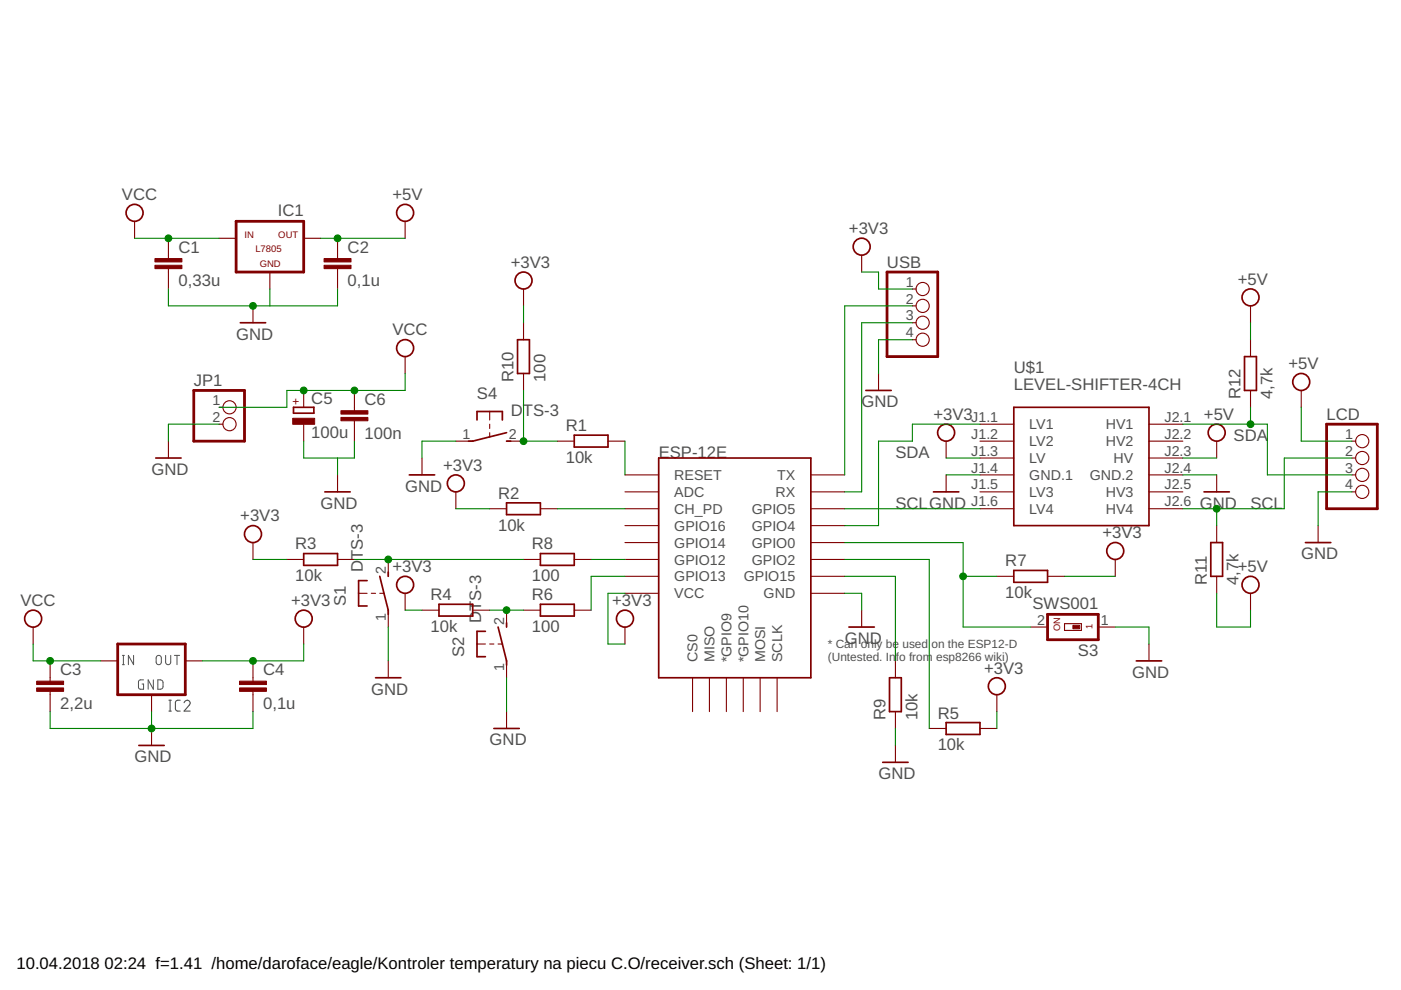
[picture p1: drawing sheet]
<svg xmlns="http://www.w3.org/2000/svg" width="297mm" height="210mm" viewBox="0 0 297 210" stroke-linecap="round" stroke-linejoin="round" font-family="sans-serif">
<path d="M35.8 150.8h.5M35.8 148.5h.5M36.1 148.5v2.3M38.2 148.5l-.8 .1-.2 .4v1.4l.3 .3 .7 .1M39 149a.63 .63 0 0 1 .9-.5 .63 .63 0 0 1 .2 1l-1.1 1.3h1.3" fill="none" stroke="#505050" stroke-width=".23"/>
<path d="M26 139h.4M26.2 139v1.9M28.3 139v1.9l-1.1-1.9v1.9M33.2 139.1l.4-.1 .5 .1 .1 1.3a.55 .55 0 0 1-.5 .5 .55 .55 0 0 1-.6-.5zM35.1 139v1.4a.54 .54 0 0 0 .6 .5 .54 .54 0 0 0 .5-.5v-1.4M37 139h1.1M37.5 139v1.9M26 140.9h.4M30.4 144.1l-.8 .1-.2 .2v1.5l.2 .2h.8v-1.1h-.3M32.5 144.1v2l-1.1-2v2M33.5 144.1l.7 .1 .3 .3v1.3l-.3 .3h-.7z" fill="none" stroke="#505050" stroke-width=".21"/>
<g fill="none" stroke="#800000" stroke-width=".36">
<path d="M50.9 68.4h5.4M109.7 72h2.5v7.2h-2.5zM263.9 75.6h2.5v7.2h-2.5zM33 97.1h5.4M62.2 86.4h4.3v1.2h-4.3zM101.1 89v-1.8h5.4v1.8M107.4 91.7l-7.2 1.8h-.9M107.4 93.5h.9M121.8 92.3h7.1v2.5h-7.1zM139.7 97.1h32.2v46.6h-32.2zM183.6 82.8h5.4M214.9 86.4h28.7v25h-28.7z"/>
<path d="M64.4 117.4h7.2v2.5h-7.2zM68.9 104.3h5.4M86.8 100.7h5.4M107.4 106.6h7.2v2.5h-7.2zM114.6 117.4h7.2v2.5h-7.2zM197.9 104.3h5.4M255.3 104.3h5.3M256.7 115h2.5v7.2h-2.5zM276.8 115h5.4M77.8 123.1h-1.8v5.4h1.8M80.5 122.2l1.8 7.2v.9M82.3 121.3v.9"/>
<path d="M93.1 128.1h7.1v2.5h-7.1zM102.9 133.9h-1.8v5.3h1.8M105.6 132.9l1.8 7.2v.9M107.4 132.1v.8M114.6 128.1h7.2v2.5h-7.2zM180 132.9h5.4M214.9 120.9h7.2v2.6h-7.2zM29.4 158.1h5.4M79.6 143.7h5.4M104.7 154.5h5.4M188.6 143.7h2.5v7.2h-2.5zM200.6 153.2h7.2v2.5h-7.2z"/>
<path d="M240.9 140.1h5.4M187.2 161.6h5.3"/>
<circle cx="28.5" cy="45.1" r="1.8"/>
<circle cx="85.9" cy="45.1" r="1.8"/>
<circle cx="111" cy="59.5" r="1.8"/>
<circle cx="182.7" cy="52.3" r="1.8"/>
<circle cx="85.9" cy="73.8" r="1.8"/>
<circle cx="265.1" cy="63.1" r="1.8"/>
<circle cx="200.6" cy="91.7" r="1.8"/>
<circle cx="258" cy="91.7" r="1.8"/>
<circle cx="275.9" cy="81" r="1.8"/>
<circle cx="53.6" cy="113.2" r="1.8"/>
<circle cx="96.6" cy="102.5" r="1.8"/>
<circle cx="236.5" cy="116.8" r="1.8"/>
<circle cx="7" cy="131.2" r="1.8"/>
<circle cx="64.4" cy="131.2" r="1.8"/>
<circle cx="85.9" cy="124" r="1.8"/>
<circle cx="132.5" cy="131.2" r="1.8"/>
<circle cx="265.1" cy="124" r="1.8"/>
<circle cx="211.3" cy="145.5" r="1.8"/>
</g>
<g fill="none" stroke="#800000" stroke-width=".23">
<path d="M28.5 46.9v3.6M35.7 50.5v4.3M35.7 57v4.3M46.5 50.5h3.6M57.2 57.7v3.6M64.4 50.5h3.6M71.6 50.5v4.3M71.6 57v4.3M85.9 46.9v3.6M182.7 54.1v3.6M53.6 64.9v3.5M85.9 75.6v3.6"/>
<path d="M111 61.3v3.6M111 68.4v3.6M111 79.2v3.6M186.3 79.2v3.6M193.4 61.3h.8M193.4 64.9h.8M193.4 68.4h.8M193.4 72h.8M265.1 64.9v3.5M265.1 72v3.6M35.7 93.5v3.6M46.5 86.4h.7"/>
<path d="M46.5 89.9h.7M64.4 82.8v3.6M64.4 89.9v3.6M75.1 82.8v4.3M75.1 89.2v4.3M89.5 97.1v3.6M96.6 93.5h3.6M103.8 87.2v1.8M103.8 89.9v.9M103.8 91.7v.9M107.4 93.5h3.6M118.2 93.5h3.6"/>
<path d="M128.9 93.5h3.6M200.6 93.5v3.6M207.8 93.5h7.1M207.8 97.1h7.1M207.8 89.9h7.1M243.6 93.5h7.2M243.6 97.1h7.2M243.6 89.9h7.2M258 93.5v3.6M265.1 82.8v3.6M275.9 82.8v3.6M286.6 93.5h.8"/>
<path d="M286.6 97.1h.8M53.6 115v3.6M60.8 118.6h3.6M71.6 118.6h3.5M71.6 100.7v3.6M82.3 118.6v3.6M96.6 104.3v3.6M103.8 107.9h3.6M111 118.6h3.6M114.6 107.9h3.6M121.8 118.6h3.5M132.5 100.7h7.2"/>
<path d="M132.5 104.3h7.2M132.5 107.9h7.2M132.5 111.4h7.2M132.5 115h7.2M132.5 118.6h7.2M171.9 100.7h7.2M171.9 104.3h7.2M171.9 107.9h7.2M171.9 111.4h7.2M171.9 115h7.2M171.9 118.6h7.2M200.6 100.7v3.6"/>
<path d="M207.8 100.7h7.1M207.8 104.3h7.1M207.8 107.9h7.1M236.5 118.6v3.6M243.6 100.7h7.2M243.6 104.3h7.2M243.6 107.9h7.2M258 100.7v3.6M258 111.4v3.6M279.5 111.4v3.6M286.6 100.7h.8M286.6 104.3h.8"/>
<path d="M7 132.9v3.6M64.4 132.9v3.6M76 125.8h1.8M78.7 125.8h.9M80.5 125.8h.9M82.3 129.4v3.5M85.9 125.8v3.6M89.5 129.4h3.6M100.2 129.4h3.6M101.1 136.5h1.8M103.8 136.5h.9M105.6 136.5h.9"/>
<path d="M107.4 129.4v3.5M111 129.4h3.6M121.8 129.4h3.5M132.5 122.2h7.2M132.5 125.8h7.2M132.5 132.9v3.6M171.9 122.2h7.2M171.9 125.8h7.2M182.7 129.4v3.5M211.3 122.2h3.6M218.5 132.9h3.6M222.1 122.2h3.6"/>
<path d="M225.7 132.2h3.6v1.5h-3.6zM232.9 132.9h3.6M243.6 136.5v3.6M258 122.2v3.6M265.1 125.8v3.6M10.6 140.1v4.3M10.6 146.6v4.3M21.4 140.1h3.6M32.1 147.3v3.6M32.1 154.5v3.6M39.3 140.1h3.6M53.6 140.1v4.3"/>
<path d="M53.6 146.6v4.3M82.3 140.1v3.6M107.4 140.1v3.6M107.4 150.9v3.6M146.8 143.7v7.2M150.4 143.7v7.2M154 143.7v7.2M157.6 143.7v7.2M161.2 143.7v7.2M164.8 143.7v7.2M189.8 140.1v3.6M189.8 150.9v3.6"/>
<path d="M189.8 158.1v3.5M197 154.5h3.6M207.8 154.5h3.5M211.3 147.3v3.6"/>
<circle cx="195.6" cy="64.9" r="1.4"/>
<circle cx="195.6" cy="72" r="1.4"/>
<circle cx="195.6" cy="61.3" r="1.4"/>
<circle cx="195.6" cy="68.4" r="1.4"/>
<circle cx="48.7" cy="86.4" r="1.4"/>
<circle cx="48.7" cy="89.9" r="1.4"/>
<circle cx="288.8" cy="97.1" r="1.4"/>
<circle cx="288.8" cy="93.5" r="1.4"/>
<circle cx="288.8" cy="100.7" r="1.4"/>
<circle cx="288.8" cy="104.3" r="1.4"/>
</g>
<path d="M50.1 46.9h14.3v10.8h-14.3zM188.1 57.7h10.7v17.9h-10.7zM41.1 82.8h10.7v10.7h-10.7zM281.3 89.9h10.7v18h-10.7zM25 136.5h14.3v10.8h-14.3zM222.1 130.3h10.8v5.3h-10.8z" fill="none" stroke="#800000" stroke-width=".59"/>
<g fill="#800000" stroke="#800000" stroke-width=".21">
<path d="M32.9 56.2h5.7v.8h-5.7z"/>
<path d="M32.9 54.8h5.7v.7h-5.7z"/>
<path d="M68.7 56.2h5.7v.8h-5.7z"/>
<path d="M68.7 54.8h5.7v.7h-5.7z"/>
<path d="M7.8 145.9h5.7v.7h-5.7z"/>
<path d="M7.8 144.4h5.7v.7h-5.7z"/>
<path d="M50.8 145.9h5.7v.7h-5.7z"/>
<path d="M50.8 144.4h5.7v.7h-5.7z"/>
<path d="M62.1 88.7h4.6v1.3h-4.6z"/>
<path d="M72.3 88.5h5.7v.7h-5.7z"/>
<path d="M72.3 87.1h5.7v.7h-5.7z"/>
<path d="M227.5 132.6h1.4v.7h-1.4z"/>
</g>
<g fill="none" stroke="#008000" stroke-width=".23">
<path d="M28.5 50.5h18M68 50.5h17.9M182.7 57.7h3.6v3.6h7.1M35.7 61.3v3.6h35.9v-3.6M57.2 61.3v3.6M85.9 79.2v3.6h-25.1v3.6h-14.3M111 64.9v3.5M193.4 72h-7.1v7.2M193.4 68.4h-10.7v35.9h-3.6M193.4 64.9h-14.3v35.8M265.1 68.4v3.6M46.5 89.9h-10.8v3.6"/>
<path d="M64.4 93.5v3.6h10.7v-3.6M71.6 97.1v3.6M96.6 93.5h-7.1v3.6M111 82.8v10.7h7.2M132.5 93.5v7.2M200.6 97.1h7.2M207.8 89.9h-14.4v3.6h-7.1v17.9h-7.2M250.8 97.1h7.2M250.8 89.9h17.9v10.8h17.9M265.1 86.4v3.5M275.9 86.4v7.1h10.7M286.6 97.1h-14.3v10.8h-21.5"/>
<path d="M53.6 118.6h7.2M75.1 118.6h35.9M96.6 107.9h7.2M118.2 107.9h14.3M125.3 118.6h7.2M179.1 107.9h28.7M179.1 118.6h17.9v35.9M179.1 115h25.1v17.9h14.3M200.6 100.7h7.2M250.8 100.7h7.2M258 107.9v3.5M286.6 104.3h-7.1v7.1"/>
<path d="M7 136.5v3.6h14.4M64.4 136.5v3.6h-21.5M82.3 132.9v7.2M85.9 129.4h3.6M103.8 129.4h7.2M132.5 122.2h-7.2v7.2M132.5 125.8h-3.6v10.7h3.6M179.1 122.2h10.7v17.9M179.1 125.8h3.6v3.6M204.2 122.2h7.1M225.7 122.2h10.8M236.5 132.9h7.1v3.6"/>
<path d="M258 125.8v7.1h7.1v-3.5M10.6 150.9v3.6h43v-3.6M32.1 150.9v3.6M107.4 143.7v7.2M189.8 154.5v3.6M211.3 150.9v3.6"/>
</g>
<g fill="#008000" stroke="#008000" stroke-width=".21">
<circle cx="64.4" cy="82.8" r=".72"/>
<circle cx="75.1" cy="82.8" r=".72"/>
<circle cx="35.7" cy="50.5" r=".72"/>
<circle cx="10.6" cy="140.1" r=".72"/>
<circle cx="53.6" cy="140.1" r=".72"/>
<circle cx="71.6" cy="50.5" r=".72"/>
<circle cx="53.6" cy="64.9" r=".72"/>
<circle cx="32.1" cy="154.5" r=".72"/>
<circle cx="258" cy="107.9" r=".72"/>
<circle cx="265.1" cy="89.9" r=".72"/>
<circle cx="204.2" cy="122.2" r=".72"/>
<circle cx="82.3" cy="118.6" r=".72"/>
<circle cx="107.4" cy="129.4" r=".72"/>
<circle cx="111" cy="93.5" r=".72"/>
</g>
<g font-size="3.5" fill="#505050">
<text x="25.9" y="42.4">VCC</text>
<text x="58.9" y="45.9">IC1</text>
<text x="83.2" y="42.4">+5V</text>
<text x="37.9" y="53.6">C1</text>
<text x="73.7" y="53.6">C2</text>
<text x="180" y="49.6">+3V3</text>
<text x="108.3" y="56.8">+3V3</text>
<text x="188.1" y="56.8">USB</text>
<text x="37.9" y="60.7">0,33u</text>
<text x="73.7" y="60.7">0,1u</text>
<text x="262.4" y="60.4">+5V</text>
<text x="83.2" y="71.1">VCC</text>
<text x="50" y="72">GND</text>
<text x="41.1" y="81.9">JP1</text>
<text x="108.9" y="81" transform="rotate(-90 108.9 81)">R10</text>
<text x="115.6" y="81" transform="rotate(-90 115.6 81)">100</text>
<text x="214.9" y="82.8">LEVEL-SHIFTER-4CH</text>
<text x="214.9" y="79.2">U$1</text>
<text x="273.2" y="78.3">+5V</text>
<text x="66" y="85.7">C5</text>
<text x="77.3" y="85.8">C6</text>
<text x="101.1" y="84.6">S4</text>
<text x="108.3" y="88.1">DTS-3</text>
<text x="182.7" y="86.4">GND</text>
<text x="197.9" y="89">+3V3</text>
<text x="255.3" y="89">+5V</text>
<text x="263" y="84.6" transform="rotate(-90 263 84.6)">R12</text>
<text x="269.8" y="84.6" transform="rotate(-90 269.8 84.6)">4,7k</text>
<text x="281.3" y="89">LCD</text>
<text x="66" y="92.8">100u</text>
<text x="77.3" y="93">100n</text>
<text x="119.9" y="91.4">R1</text>
<text x="261.5" y="93.5">SDA</text>
<text x="32.1" y="100.7">GND</text>
<text x="94" y="99.8">+3V3</text>
<text x="119.9" y="98.2">10k</text>
<text x="139.7" y="97.1">ESP-12E</text>
<text x="189.8" y="97.1">SDA</text>
<text x="68" y="107.9">GND</text>
<text x="85.9" y="104.3">GND</text>
<text x="105.6" y="105.7">R2</text>
<text x="189.8" y="107.9">SCLGND</text>
<text x="254.4" y="107.9">GND</text>
<text x="265.1" y="107.9">SCL</text>
<text x="50.9" y="110.6">+3V3</text>
<text x="105.6" y="112.5">10k</text>
<text x="62.6" y="116.5">R3</text>
<text x="112.8" y="116.5">R8</text>
<text x="233.8" y="114.1">+3V3</text>
<text x="275.9" y="118.6">GND</text>
<text x="62.6" y="123.3">10k</text>
<text x="76.9" y="121.3" transform="rotate(-90 76.9 121.3)">DTS-3</text>
<text x="83.2" y="121.3">+3V3</text>
<text x="112.8" y="123.3">100</text>
<text x="213.1" y="120.1">R7</text>
<text x="255.8" y="124" transform="rotate(-90 255.8 124)">R11</text>
<text x="262.4" y="121.3">+5V</text>
<text x="262.6" y="124" transform="rotate(-90 262.6 124)">4,7k</text>
<text x="4.3" y="128.5">VCC</text>
<text x="61.7" y="128.5">+3V3</text>
<text x="73.3" y="128.5" transform="rotate(-90 73.3 128.5)">S1</text>
<text x="91.3" y="127.3">R4</text>
<text x="112.8" y="127.3">R6</text>
<text x="129.8" y="128.5">+3V3</text>
<text x="213.1" y="126.9">10k</text>
<text x="218.9" y="129.2">SWS001</text>
<text x="91.3" y="134">10k</text>
<text x="102" y="132.1" transform="rotate(-90 102 132.1)">DTS-3</text>
<text x="112.8" y="134">100</text>
<text x="179.1" y="136.5">GND</text>
<text x="12.8" y="143.2">C3</text>
<text x="55.8" y="143.2">C4</text>
<text x="98.4" y="139.2" transform="rotate(-90 98.4 139.2)">S2</text>
<text x="208.7" y="142.8">+3V3</text>
<text x="228.5" y="139.1">S3</text>
<text x="240" y="143.7">GND</text>
<text x="78.7" y="147.3">GND</text>
<text x="12.8" y="150.3">2,2u</text>
<text x="55.8" y="150.3">0,1u</text>
<text x="187.7" y="152.7" transform="rotate(-90 187.7 152.7)">R9</text>
<text x="194.5" y="152.7" transform="rotate(-90 194.5 152.7)">10k</text>
<text x="198.8" y="152.3">R5</text>
<text x="28.5" y="161.6">GND</text>
<text x="103.8" y="158">GND</text>
<text x="198.8" y="159.1">10k</text>
<text x="186.3" y="165.2">GND</text>
</g>
<g font-size="3.5">
<text x="3.5" y="205.4">10.04.2018</text>
<text x="22.2" y="205.4">02:24 f=1.41 /home/daroface/eagle/Kontroler temperatury na piecu C.O/receiver.sch (Sheet: 1/1)</text>
</g>
<g font-size="3" fill="#505050">
<text x="192" y="60.8">1</text>
<text x="192" y="64.3">2</text>
<text x="192" y="67.9">3</text>
<text x="192" y="71.5">4</text>
<text x="45.1" y="85.9">1</text>
<text x="45.1" y="89.4">2</text>
<text x="205.9" y="89.4">J1.1</text>
<text x="246.9" y="89.4">J2.1</text>
<text x="98" y="93">1</text>
<text x="107.9" y="93">2</text>
<text x="205.9" y="93">J1.2</text>
<text x="218.2" y="94.6">LV2</text>
<text x="218.2" y="91">LV1</text>
<text x="234.4" y="94.6">HV2</text>
<text x="234.4" y="91">HV1</text>
<text x="246.9" y="93">J2.2</text>
<text x="285.2" y="93">1</text>
<text x="143" y="101.8">RESET</text>
<text x="164.8" y="101.8">TX</text>
<text x="205.9" y="100.2">J1.4</text>
<text x="205.9" y="96.6">J1.3</text>
<text x="218.2" y="101.8">GND.1</text>
<text x="218.2" y="98.2">LV</text>
<text x="231.1" y="101.8">GND.2</text>
<text x="236.1" y="98.2">HV</text>
<text x="246.9" y="100.2">J2.4</text>
<text x="246.9" y="96.6">J2.3</text>
<text x="285.2" y="96.6">2</text>
<text x="285.2" y="100.2">3</text>
<text x="143" y="105.4">ADC</text>
<text x="164.4" y="105.4">RX</text>
<text x="205.9" y="103.8">J1.5</text>
<text x="205.9" y="107.4">J1.6</text>
<text x="218.2" y="105.4">LV3</text>
<text x="234.4" y="105.4">HV3</text>
<text x="246.9" y="107.4">J2.6</text>
<text x="246.9" y="103.8">J2.5</text>
<text x="285.2" y="103.8">4</text>
<text x="143" y="108.9">CH_PD</text>
<text x="143" y="112.5">GPIO16</text>
<text x="159.4" y="112.5">GPIO4</text>
<text x="159.4" y="108.9">GPIO5</text>
<text x="218.2" y="108.9">LV4</text>
<text x="234.4" y="108.9">HV4</text>
<text x="143" y="116.1">GPIO14</text>
<text x="143" y="119.7">GPIO12</text>
<text x="159.4" y="119.7">GPIO2</text>
<text x="159.4" y="116.1">GPIO0</text>
<text x="81.8" y="121.7" transform="rotate(-90 81.8 121.7)">2</text>
<text x="143" y="123.3">GPIO13</text>
<text x="157.7" y="123.3">GPIO15</text>
<text x="81.8" y="131.6" transform="rotate(-90 81.8 131.6)">1</text>
<text x="143" y="126.9">VCC</text>
<text x="161.9" y="126.9">GND</text>
<text x="106.9" y="132.5" transform="rotate(-90 106.9 132.5)">2</text>
<text x="219.9" y="132.5">2</text>
<text x="233.4" y="132.5">1</text>
<text x="106.9" y="142.3" transform="rotate(-90 106.9 142.3)">1</text>
<text x="147.9" y="140.4" transform="rotate(-90 147.9 140.4)">CS0</text>
<text x="151.5" y="140.4" transform="rotate(-90 151.5 140.4)">MISO</text>
<text x="155.1" y="140.4" transform="rotate(-90 155.1 140.4)">*GPIO9</text>
<text x="158.7" y="140.4" transform="rotate(-90 158.7 140.4)">*GPIO10</text>
<text x="162.2" y="140.4" transform="rotate(-90 162.2 140.4)">MOSI</text>
<text x="165.8" y="140.4" transform="rotate(-90 165.8 140.4)">SCLK</text>
</g>
<text font-size="2.5" fill="#800000" x="63.6" y="85.8" transform="rotate(-90 63.6 85.8)">+</text>
<g font-size="2.5" fill="#505050">
<text x="175.5" y="137.4">* Can only be used</text>
<text x="197.5" y="137.4">on the ESP12-D</text>
<text x="175.5" y="140.1">(Untested. In</text>
<text x="189.9" y="140.1">fo from</text>
<text x="198.5" y="140.1">esp8266 wiki)</text>
</g>
<g font-size="2" fill="#800000">
<text x="51.8" y="50.5">IN</text>
<text x="54.1" y="53.4">L7805</text>
<text x="59" y="50.5">OUT</text>
<text x="55.1" y="56.6">GND</text>
<text x="224.8" y="133.8" transform="rotate(-90 224.8 133.8)">ON</text>
<text x="231.6" y="133.3" transform="rotate(-90 231.6 133.3)">1</text>
</g>
</svg>
